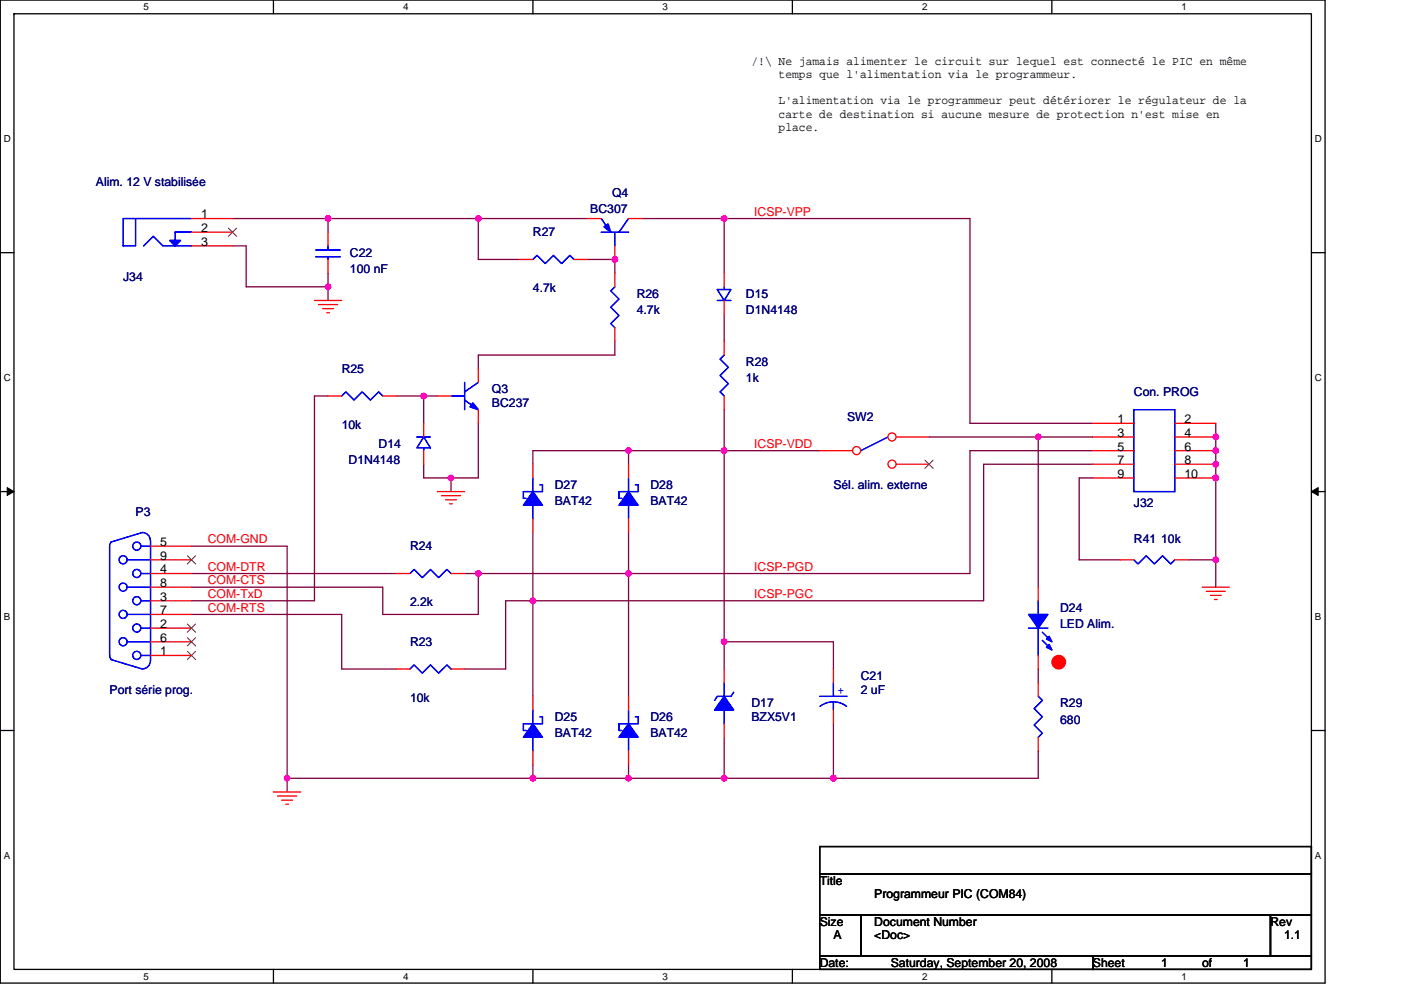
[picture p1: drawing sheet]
<svg xmlns="http://www.w3.org/2000/svg" width="297mm" height="210mm" viewBox="0 0 297 210" stroke-linecap="round" stroke-linejoin="round" font-family="sans-serif">
<path d="M.1 0h280.8v208.5h-280.8zM3 2.9h275v202.7h-275z" fill="none" stroke="#000" stroke-width=".28"/>
<g fill="#fff">
<path d="M30.5 .3h1.1v2.3h-1.1z"/>
<path d="M30.5 205.9h1.1v2.3h-1.1z"/>
</g>
<path d="M58 0v2.9M58 205.6v2.9" fill="none" stroke="#000" stroke-width=".28"/>
<g fill="#fff">
<path d="M85.5 .3h1.1v2.3h-1.1z"/>
<path d="M85.5 205.9h1.1v2.3h-1.1z"/>
</g>
<path d="M113 0v2.9M113 205.6v2.9" fill="none" stroke="#000" stroke-width=".28"/>
<g fill="#fff">
<path d="M140.5 .3h1.1v2.3h-1.1z"/>
<path d="M140.5 205.9h1.1v2.3h-1.1z"/>
</g>
<path d="M168 0v2.9M168 205.6v2.9" fill="none" stroke="#000" stroke-width=".28"/>
<g fill="#fff">
<path d="M195.5 .3h1.2v2.3h-1.2z"/>
<path d="M195.5 205.9h1.2v2.3h-1.2z"/>
</g>
<path d="M223 0v2.9M223 205.6v2.9" fill="none" stroke="#000" stroke-width=".28"/>
<g fill="#fff">
<path d="M250.5 .3h1.2v2.3h-1.2z"/>
<path d="M250.5 205.9h1.2v2.3h-1.2z"/>
<path d="M.8 28.3h1.5v2.3h-1.5z"/>
<path d="M278.8 28.3h1.5v2.3h-1.5z"/>
<path d="M.8 78.9h1.5v2.3h-1.5z"/>
<path d="M278.8 78.9h1.5v2.3h-1.5z"/>
</g>
<path d="M.1 53.6h2.9M278 53.6h2.9" fill="none" stroke="#000" stroke-width=".28"/>
<g fill="#fff">
<path d="M.8 129.6h1.4v2.3h-1.4z"/>
<path d="M278.8 129.6h1.4v2.3h-1.4z"/>
</g>
<path d="M.1 104.3h2.9M278 104.3h2.9" fill="none" stroke="#000" stroke-width=".28"/>
<path d="M1.5 103.4l1.5 .9-1.5 .8zM278 104.3l1.5-.9v1.7z" fill="#000" stroke="#000" stroke-width=".21"/>
<g fill="#fff">
<path d="M.8 180.3h1.4v2.3h-1.4z"/>
<path d="M278.8 180.3h1.4v2.3h-1.4z"/>
</g>
<path d="M.1 154.9h2.9M278 154.9h2.9M173.8 179.6h104.2v5.7h-104.2zM173.8 194h8.7v8.7h-8.7zM173.8 185.3h104.2v8.7h-104.2zM182.5 194h86.9v8.7h-86.9zM269.4 194h8.6v8.7h-8.6zM173.8 202.7h57.9v2.9h-57.9zM231.7 202.7h46.3v2.9h-46.3z" fill="none" stroke="#000" stroke-width=".28"/>
<g fill="none" stroke="#800040" stroke-width=".28">
<path d="M49.3 46.4h20.3M49.3 52.2h2.9v8.6h17.4M69.6 46.4v2.9M69.6 46.4h31.8M69.6 57.9v2.9M101.4 46.4v8.6h8.7M101.4 46.4h23.2M124.6 55h5.8v2.9M136.2 46.4h17.3M153.5 46.4h52.2v43.4h26M153.5 46.4v11.5M69.6 60.8v2.9"/>
<path d="M130.4 72.4v2.9h-29v2.9M153.5 66.6v5.8M69.6 84h-2.9v43.4h-26.1M84 84h5.8M89.8 98.5v2.9h5.8M92.7 84h-2.9v5.8M101.4 89.8v11.6h-5.8M133.3 95.6h20.2M133.3 95.6h-20.3v2.9M133.3 95.6v2.9M153.5 95.6h20.3M153.5 86.9v8.7"/>
<path d="M153.5 95.6v40.5M197 92.7h23.1M220.1 92.7h11.6M220.1 92.7v31.8M231.7 98.5h-23.1v28.9h-95.6M231.7 95.6h-26v26h-72.4M257.8 89.8v28.9M40.6 115.8h20.3v49.3M95.6 101.4v2.9M113 112.9v14.5M133.3 112.9v8.7M231.7 101.4h-2.9v17.3h8.7"/>
<path d="M252 118.7h5.8M257.8 118.7v5.8M40.6 121.6h43.4M40.6 130.3h31.9v11.6h11.5M98.5 121.6h2.9M101.4 121.6h31.9M101.4 121.6v8.7h-20.3v-5.8h-40.5M113 127.4h-5.8v14.5h-8.7M113 127.4v20.3M133.3 121.6v26.1M153.5 136.1h23.2v5.8M153.5 136.1v5.8"/>
<path d="M153.5 156.4v8.7M176.7 153.5v11.6M220.1 159.3v5.8h-43.4M220.1 141.9v2.9M60.9 165.1v2.9M60.9 165.1h52.1M113 162.2v2.9M113 165.1h20.3M133.3 165.1h20.2M133.3 162.2v2.9M153.5 165.1h23.2"/>
</g>
<g fill="#f0f" stroke="#f0f" stroke-width=".28">
<circle cx="113" cy="165.1" r=".57"/>
<circle cx="60.9" cy="165.1" r=".57"/>
<circle cx="113" cy="127.4" r=".57"/>
<circle cx="101.4" cy="121.6" r=".57"/>
<circle cx="133.2" cy="121.6" r=".57"/>
<circle cx="153.5" cy="95.6" r=".57"/>
<circle cx="153.5" cy="136.1" r=".57"/>
<circle cx="133.2" cy="165.1" r=".57"/>
<circle cx="176.7" cy="165.1" r=".57"/>
<circle cx="153.5" cy="165.1" r=".57"/>
<circle cx="95.6" cy="101.4" r=".57"/>
<circle cx="153.5" cy="46.3" r=".57"/>
<circle cx="101.4" cy="46.3" r=".57"/>
<circle cx="69.6" cy="46.3" r=".57"/>
<circle cx="130.4" cy="55" r=".57"/>
<circle cx="257.8" cy="118.7" r=".57"/>
<circle cx="257.8" cy="101.4" r=".57"/>
<circle cx="257.8" cy="98.5" r=".57"/>
<circle cx="257.8" cy="95.6" r=".57"/>
<circle cx="257.8" cy="92.7" r=".57"/>
<circle cx="133.2" cy="95.6" r=".57"/>
<circle cx="220.1" cy="92.7" r=".57"/>
<circle cx="69.6" cy="60.8" r=".57"/>
<circle cx="89.8" cy="84" r=".57"/>
</g>
<g fill="none" stroke="#f00" stroke-width=".28">
<path d="M40.6 52.2h8.7M40.6 49.3h8.7M40.6 46.4h8.7M110.1 55h2.9M121.7 55h2.9M153.5 57.9v2.9M66.7 63.7h5.8M67.5 64.6h4.1M68.4 65.5h2.3M69.3 66.3h.5M101.4 78.2v2.9M153.5 63.7v2.9"/>
<path d="M153.5 72.4v2.9M92.7 84h2.9M101.4 86.9v2.9M153.5 84v2.9M31.9 115.8h8.7M31.9 118.7h8.7M92.7 104.3h5.8M93.6 105.1h4M94.5 106h2.3M95.3 106.9h.6M31.9 121.6h8.7M31.9 124.5h8.7"/>
<path d="M31.9 127.4h8.7M31.9 130.3h8.7M31.9 133.2h8.7M31.9 136.1h8.7M31.9 139h8.7M84 121.6h2.9M95.6 121.6h2.9M220.1 124.5v2.9M220.1 139v2.9M254.9 124.5h5.8M255.8 125.4h4M256.6 126.3h2.3"/>
<path d="M257.5 127.1h.6M84 141.9h2.9M95.6 141.9h2.9M153.5 141.9v2.9M153.5 153.5v2.9M176.7 141.9v2.9M176.7 150.6v2.9M220.1 144.8v2.9M220.1 156.4v2.9M58 168h5.8M58.8 168.8h4.1M59.7 169.7h2.3"/>
<path d="M60.6 170.6h.6"/>
</g>
<circle cx="224.5" cy="140.5" r="1.43" fill="#f00" stroke="#f00" stroke-width=".28"/>
<g fill="none" stroke="#00f" stroke-width=".28">
<path d="M26.1 46.4h2.6v5.8h-2.6zM28.7 46.4h11.9M30.5 52.2l2-2.1 2 2.1h6.1M37.1 49.3h3.5zM37.1 49.3v1.7M113 55l.9-.8 1.7 1.7 1.7-1.7 1.8 1.7 1.7-1.7 .9 .8M152.1 61.4h2.9l-1.5 2.3zM152.1 63.7h2.9M153.5 75.3l-.8 .9 1.7 1.7-1.7 1.8 1.7 1.7-1.7 1.7 .8 .9M153.5 60.8v.6M95.6 84h2.9M98.5 84.9l2.9 2"/>
<path d="M98.5 81.1v5.8M101.4 81.1l-2.9 2M188.3 92.7l-5.8 2.9M23.2 115.8v23.2M23.6 115l-.4 .8M27 118.7h4.9M29.9 115.8h2M31.9 114.7a1.74 1.74 0 0 0-1.7-1.8l-6.7 2.1M31.9 114.7v25.5a1.78 1.78 0 0 1-1.7 1.7l-6.7-2M23.2 139l.4 .8M27 124.5h4.9M27 130.3h4.9"/>
<path d="M27 136.1h4.9M29.9 121.6h2M29.9 127.4h2M29.9 133.2h2M29.9 139h2M86.9 121.6l.9-.8 1.7 1.7 1.8-1.7 1.7 1.7 1.8-1.7 .8 .8M218.1 133.2h4.1M220.1 127.4v2.9M220.1 133.2v5.8M221 134.1l1.7 1.7M221 135.8l1.7 1.8M86.9 141.9l.9-.9 1.7 1.8 1.8-1.8 1.7 1.8 1.8-1.8 .8 .9"/>
<path d="M153.5 150.6v2.9M153.5 144.8v2.9M155.6 146.8l-.6 .9h-2.9l-.6 .9M173.8 147.7h5.8M173.9 149.8a4.6 4.6 0 0 1 5.6 0M176.7 148.9v1.7M176.7 144.8v2.9M220.1 147.7l.9 .9-1.7 1.7 1.7 1.7-1.7 1.8 1.7 1.7-.9 .9"/>
<circle cx="26.1" cy="118.7" r=".86"/>
<circle cx="29" cy="115.8" r=".86"/>
<circle cx="26.1" cy="130.3" r=".86"/>
<circle cx="26.1" cy="136.1" r=".86"/>
<circle cx="26.1" cy="124.5" r=".86"/>
<circle cx="29" cy="139" r=".86"/>
<circle cx="29" cy="127.4" r=".86"/>
<circle cx="29" cy="121.6" r=".86"/>
<circle cx="29" cy="133.2" r=".86"/>
</g>
<g fill="#00f" stroke="#00f" stroke-width=".28">
<path d="M218.1 130.3h4.1l-2.1 2.9z" fill-rule="evenodd"/>
<path d="M222.4 136.7l.6 1.2-1.1-.6z" fill-rule="evenodd"/>
<path d="M222.4 135l.6 1.1-1.1-.6z" fill-rule="evenodd"/>
<path d="M218.1 130.3h4.1l-2.1 2.9z" fill-rule="evenodd"/>
<path d="M222.4 136.7l.6 1.2-1.1-.6z" fill-rule="evenodd"/>
<path d="M222.4 135l.6 1.1-1.1-.6z" fill-rule="evenodd"/>
<path d="M100.2 85.4l1.2 1.5-1.7-.6z" fill-rule="evenodd"/>
<path d="M100.2 85.4l1.2 1.5-1.7-.6z" fill-rule="evenodd"/>
<path d="M153.5 147.7l2.1 2.9h-4.1z" fill-rule="evenodd"/>
<path d="M153.5 147.7l2.1 2.9h-4.1z" fill-rule="evenodd"/>
<path d="M36 51h2.3l-1.2 1.2z" fill-rule="evenodd"/>
<path d="M36 51h2.3l-1.2 1.2z" fill-rule="evenodd"/>
</g>
<path d="M48.4 48.4l1.8 1.7M50.2 48.4l-1.8 1.7M39.7 117.9l1.8 1.7M41.5 117.9l-1.8 1.7M39.7 132.4l1.8 1.7M39.7 135.3l1.8 1.7M39.7 138.2l1.8 1.7M41.5 132.4l-1.8 1.7M41.5 135.3l-1.8 1.7M41.5 138.2l-1.8 1.7" fill="none" stroke="#804000" stroke-width=".21"/>
<circle cx="181.6" cy="95.6" r=".86" fill="#fff" stroke="#f00" stroke-width=".28"/>
<path d="M173.8 95.6h7" fill="none" stroke="#f00" stroke-width=".28"/>
<circle cx="189.1" cy="92.7" r=".86" fill="#fff" stroke="#f00" stroke-width=".28"/>
<path d="M190 92.7h7" fill="none" stroke="#f00" stroke-width=".28"/>
<circle cx="189.1" cy="98.5" r=".86" fill="#fff" stroke="#f00" stroke-width=".28"/>
<g fill="none" stroke="#f00" stroke-width=".28">
<path d="M69.6 49.3v2.9M69.6 55v2.9M124.6 46.4h2.9M130.4 52.2v2.8M130.4 57.9v2.9M133.3 46.4h2.9M130.4 69.5v2.9M69.6 84h2.9M81.1 84h2.9M89.8 89.8v2.9M89.8 95.6v2.9M113 98.5v2.9"/>
<path d="M133.3 98.5v2.9M190 98.5h7M231.7 98.5h8.7M231.7 89.8h8.7M231.7 92.7h8.7M231.7 95.6h8.7M249.1 98.5h8.7M249.1 89.8h8.7M249.1 92.7h8.7M249.1 95.6h8.7M113 110.1v2.8M133.3 110.1v2.8"/>
<path d="M231.7 101.4h8.7M237.5 118.7h2.9M249.1 101.4h8.7M249.1 118.7h2.9M113 147.7v2.9M113 159.3v2.9M133.3 147.7v2.9M133.3 159.3v2.9"/>
</g>
<path d="M196.1 97.6l1.8 1.8M197.8 97.6l-1.7 1.8" fill="none" stroke="#804000" stroke-width=".21"/>
<g fill="none" stroke="#00f" stroke-width=".28">
<path d="M66.9 53h5.3M66.9 54.5h5.3M69.6 54.5v.5M69.6 52.2v.8M127.5 49.3h5.8M127.5 46.4l2 2.9M130.4 49.3v2.9M133.3 46.4l-2.1 2.9M130.4 60.8l-.9 .9 1.7 1.7-1.7 1.8 1.7 1.7-1.7 1.7 .9 .9M72.5 84l.8-.9 1.8 1.8 1.7-1.8 1.7 1.8 1.8-1.8 .8 .9M88.4 92.7h2.9M89.8 95v.6"/>
<path d="M89.8 92.7l1.5 2.3h-2.9zM240.4 86.9h8.7v17.4h-8.7zM113 107.2v2.9M113 101.4v2.9M114.4 102.8h.6v1.5h-4v1.4h.5M133.3 107.2v2.9M133.3 101.4v2.9M134.7 102.8h.6v1.5h-4.1v1.4h.6M240.4 118.7l.9 .9 1.7-1.7 1.7 1.7 1.8-1.7 1.7 1.7 .9-.9M113 156.4v2.9M113 150.6v2.9M114.4 152h.6v1.5h-4v1.4h.5"/>
<path d="M133.3 156.4v2.9M133.3 150.6v2.9M134.7 152h.6v1.5h-4.1v1.4h.6"/>
</g>
<g fill="#00f" stroke="#00f" stroke-width=".28">
<path d="M113 104.3l2 2.9h-4z" fill-rule="evenodd"/>
<path d="M113 104.3l2 2.9h-4z" fill-rule="evenodd"/>
<path d="M133.3 153.5l2 2.9h-4.1z" fill-rule="evenodd"/>
<path d="M133.3 153.5l2 2.9h-4.1z" fill-rule="evenodd"/>
<path d="M133.3 104.3l2 2.9h-4.1z" fill-rule="evenodd"/>
<path d="M133.3 104.3l2 2.9h-4.1z" fill-rule="evenodd"/>
<path d="M128.1 48.1l.8-.6 .6 1.8z" fill-rule="evenodd"/>
<path d="M128.1 48.1l.8-.6 .6 1.8z" fill-rule="evenodd"/>
<path d="M113 153.5l2 2.9h-4z" fill-rule="evenodd"/>
<path d="M113 153.5l2 2.9h-4z" fill-rule="evenodd"/>
</g>
<g fill="#f0f" stroke="#f0f" stroke-width=".28">
<circle cx="113" cy="165.1" r=".57"/>
<circle cx="60.9" cy="165.1" r=".57"/>
<circle cx="113" cy="127.4" r=".57"/>
<circle cx="101.4" cy="121.6" r=".57"/>
<circle cx="133.2" cy="121.6" r=".57"/>
<circle cx="153.5" cy="95.6" r=".57"/>
<circle cx="153.5" cy="136.1" r=".57"/>
<circle cx="133.2" cy="165.1" r=".57"/>
<circle cx="176.7" cy="165.1" r=".57"/>
<circle cx="153.5" cy="165.1" r=".57"/>
<circle cx="95.6" cy="101.4" r=".57"/>
<circle cx="153.5" cy="46.3" r=".57"/>
<circle cx="101.4" cy="46.3" r=".57"/>
<circle cx="69.6" cy="46.3" r=".57"/>
<circle cx="130.4" cy="55" r=".57"/>
<circle cx="257.8" cy="118.7" r=".57"/>
<circle cx="257.8" cy="101.4" r=".57"/>
<circle cx="257.8" cy="98.5" r=".57"/>
<circle cx="257.8" cy="95.6" r=".57"/>
<circle cx="257.8" cy="92.7" r=".57"/>
<circle cx="133.2" cy="95.6" r=".57"/>
<circle cx="220.1" cy="92.7" r=".57"/>
<circle cx="69.6" cy="60.8" r=".57"/>
<circle cx="89.8" cy="84" r=".57"/>
</g>
<g font-size="2.6">
<text x="159.3" y="13.7">/!\ Ne jamais alimenter le circuit sur lequel est connecté le PIC en même</text>
<text x="165.1" y="16.5">temps que l'alimentation via le programmeur.</text>
<text x="165.1" y="22.1">L'alimentation via le programmeur peut détériorer le régulateur de la</text>
<text x="165.1" y="25">carte de destination si aucune mesure de protection n'est mise en</text>
<text x="165.1" y="27.8">place.</text>
<text x="42.6" y="46.3">1</text>
<text x="42.6" y="52.1">3</text>
<text x="42.6" y="49.2">2</text>
<text x="236.9" y="89.8">1</text>
<text x="251.1" y="89.8">2</text>
<text x="236.9" y="92.7">3</text>
<text x="236.9" y="95.6">5</text>
<text x="251.1" y="92.7">4</text>
<text x="251.1" y="95.6">6</text>
<text x="236.9" y="98.4">7</text>
<text x="236.9" y="101.3">9</text>
<text x="251.1" y="98.4">8</text>
<text x="251.1" y="101.3">10</text>
<text x="33.9" y="115.8">5</text>
<text x="33.9" y="118.7">9</text>
<text x="33.9" y="121.6">4</text>
<text x="33.9" y="124.5">8</text>
<text x="33.9" y="127.4">3</text>
<text x="33.9" y="130.3">7</text>
<text x="33.9" y="133.2">2</text>
<text x="33.9" y="136.1">6</text>
<text x="33.9" y="139">1</text>
<text x="173.8" y="187.7">Title</text>
<text x="185.4" y="190.6">Programmeur PIC (COM84)</text>
<text x="173.8" y="196.4">Size</text>
<text x="185.4" y="196.4">Document Number</text>
<text x="269.4" y="196.4">Rev</text>
<text x="176.7" y="199.3">A</text>
<text x="185.4" y="199.3">&lt;Doc&gt;</text>
<text x="272.2" y="199.3">1.1</text>
<text x="173.8" y="205">Date:</text>
<text x="188.9" y="205">Saturday, September 20, 2008</text>
<text x="231.7" y="205">Sheet</text>
<text x="246.2" y="205">1</text>
<text x="254.9" y="205">of</text>
<text x="263.6" y="205">1</text>
</g>
<g font-size="2.6" fill="#000080">
<text x="20.3" y="39.4">Alim. 12 V stabilisée</text>
<text x="129.8" y="41.7">Q4</text>
<text x="125.2" y="45.2">BC307</text>
<text x="113" y="50.1">R27</text>
<text x="26.1" y="59.7">J34</text>
<text x="74.2" y="54.5">C22</text>
<text x="74.2" y="58">100 nF</text>
<text x="113" y="62">4.7k</text>
<text x="135" y="63.2">R26</text>
<text x="158.2" y="63.2">D15</text>
<text x="135" y="66.6">4.7k</text>
<text x="158.2" y="66.6">D1N4148</text>
<text x="158.2" y="77.6">R28</text>
<text x="72.5" y="79.1">R25</text>
<text x="104.3" y="83.4">Q3</text>
<text x="158.2" y="81.1">1k</text>
<text x="104.3" y="86.3">BC237</text>
<text x="179.6" y="89.2">SW2</text>
<text x="240.4" y="84">Con. PROG</text>
<text x="72.5" y="91">10k</text>
<text x="80.3" y="95">D14</text>
<text x="73.9" y="98.5">D1N4148</text>
<text x="117.6" y="103.7">D27</text>
<text x="117.6" y="107.2">BAT42</text>
<text x="137.9" y="103.7">D28</text>
<text x="137.9" y="107.2">BAT42</text>
<text x="176.7" y="103.7">Sél. alim. externe</text>
<text x="240.4" y="107.5">J32</text>
<text x="28.7" y="109.5">P3</text>
<text x="86.9" y="116.7">R24</text>
<text x="240.4" y="115.3">R41 10k</text>
<text x="86.9" y="128.6">2.2k</text>
<text x="224.8" y="129.8">D24</text>
<text x="86.9" y="137">R23</text>
<text x="224.8" y="133.2">LED Alim.</text>
<text x="23.2" y="147.1">Port série prog.</text>
<text x="86.9" y="148.9">10k</text>
<text x="182.5" y="144.2">C21</text>
<text x="182.5" y="147.1">2 uF</text>
<text x="117.6" y="152.9">D25</text>
<text x="137.9" y="152.9">D26</text>
<text x="159.3" y="150">D17</text>
<text x="159.3" y="152.9">BZX5V1</text>
<text x="224.8" y="150">R29</text>
<text x="224.8" y="153.5">680</text>
<text x="117.6" y="156.4">BAT42</text>
<text x="137.9" y="156.4">BAT42</text>
</g>
<g font-size="2.6" fill="#f00">
<text x="159.9" y="45.8">ICSP-VPP</text>
<text x="159.9" y="95">ICSP-VDD</text>
<text x="44.1" y="115.3">COM-GND</text>
<text x="44.1" y="124">COM-CTS</text>
<text x="44.1" y="121.1">COM-DTR</text>
<text x="159.9" y="121.1">ICSP-PGD</text>
<text x="44.1" y="129.8">COM-RTS</text>
<text x="44.1" y="126.9">COM-TxD</text>
<text x="159.9" y="126.9">ICSP-PGC</text>
</g>
<text font-size="2.6" fill="#00f" x="177.6" y="147.2">+</text>
<g font-size="2.1">
<text x="30.5" y="2.2">5</text>
<text x="85.5" y="2.2">4</text>
<text x="140.5" y="2.2">3</text>
<text x="195.5" y="2.2">2</text>
<text x="250.5" y="2.2">1</text>
<text x=".8" y="30.1">D</text>
<text x="278.8" y="30.1">D</text>
<text x=".8" y="80.8">C</text>
<text x="278.8" y="80.8">C</text>
<text x=".8" y="131.4">B</text>
<text x="278.8" y="131.4">B</text>
<text x=".8" y="182.1">A</text>
<text x="278.8" y="182.1">A</text>
<text x="30.5" y="207.8">5</text>
<text x="85.5" y="207.8">4</text>
<text x="140.5" y="207.8">3</text>
<text x="195.5" y="207.8">2</text>
<text x="250.5" y="207.8">1</text>
</g>
</svg>
